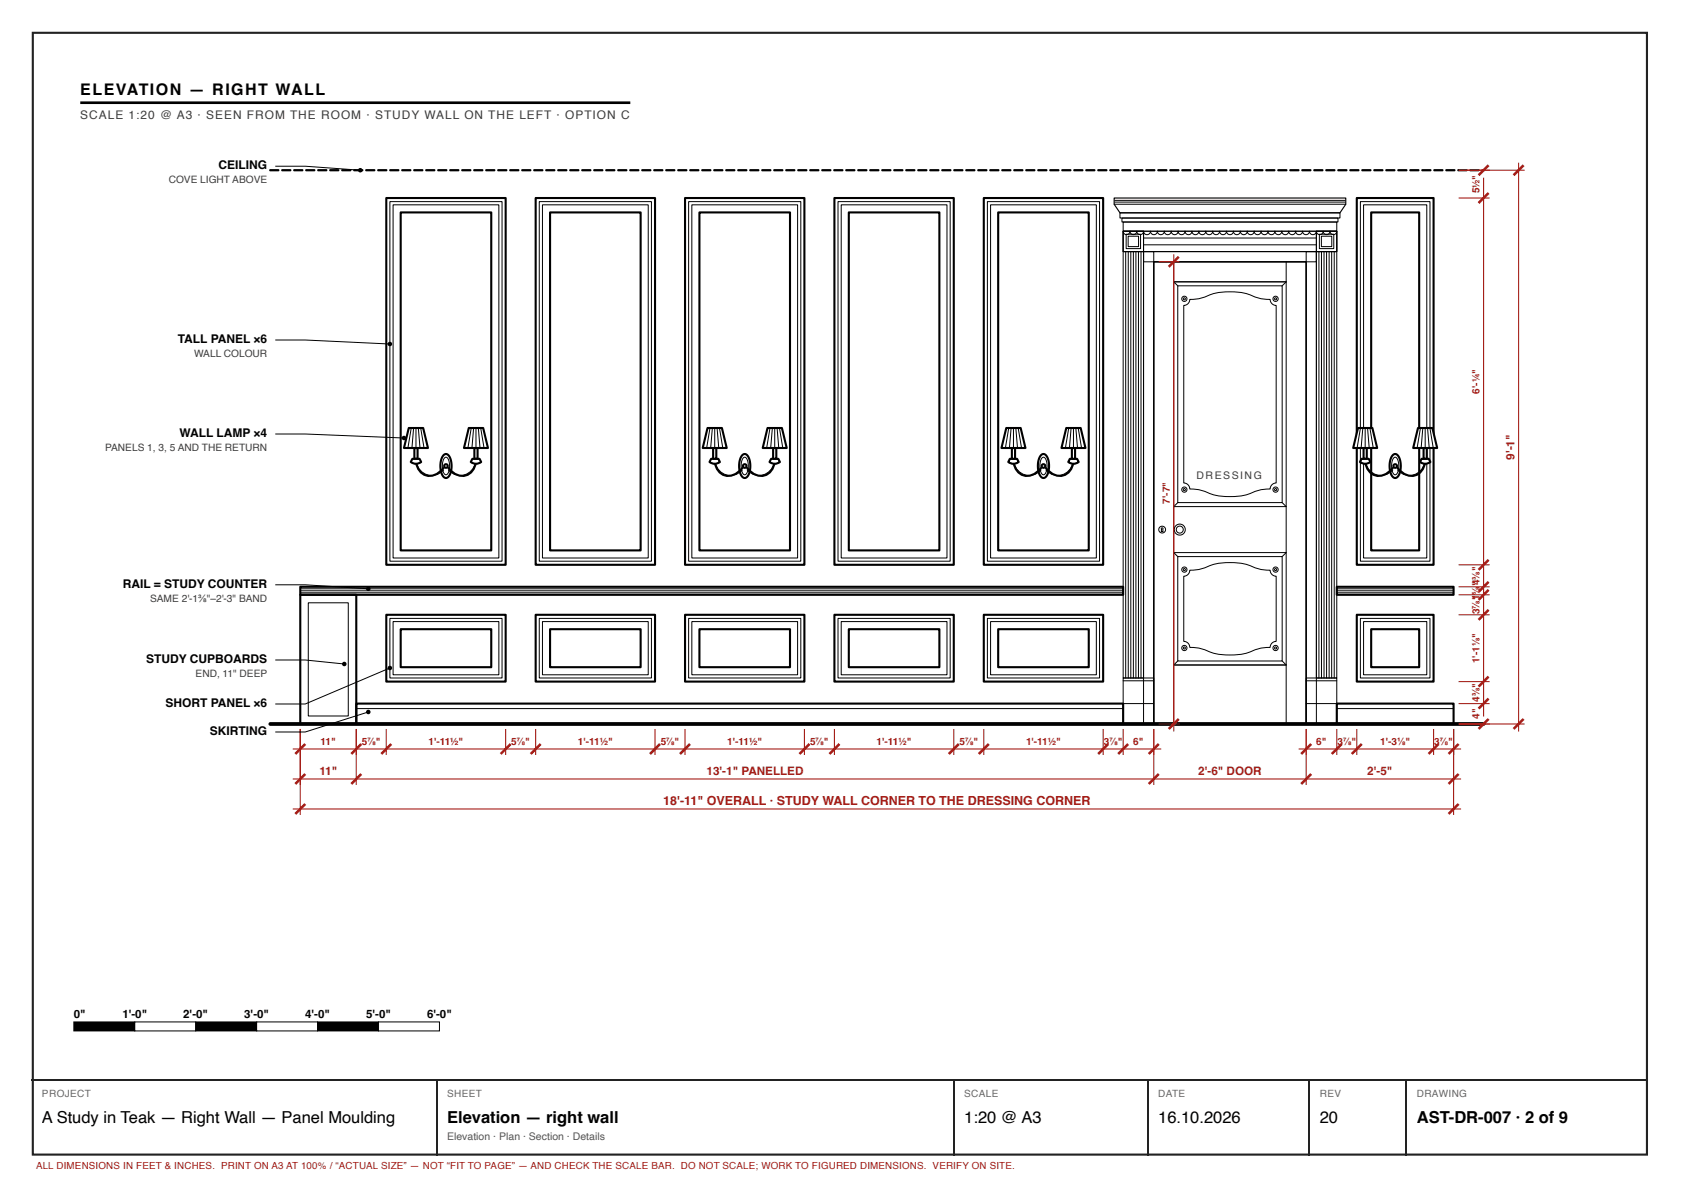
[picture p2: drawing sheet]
<svg xmlns="http://www.w3.org/2000/svg" width="420mm" height="297mm" viewBox="0 0 420 297" stroke-linecap="round" stroke-linejoin="round" font-family="sans-serif">
<path d="M8.2 8.2h403.5v280.5h-403.5z" fill="none" stroke="#222" stroke-width=".53"/>
<path d="M20.1 25.7h137.5" fill="none" stroke="#000" stroke-width=".66" stroke-linecap="butt"/>
<g fill="none" stroke="#000" stroke-width=".52">
<path d="M96.6 49.5h29.8v91.7h-29.8zM100.2 53.1h22.6v84.5h-22.6zM133.9 49.5h29.8v91.7h-29.8zM137.5 53.1h22.6v84.5h-22.6zM171.2 49.5h29.9v91.7h-29.9zM174.8 53.1h22.7v84.5h-22.7zM208.6 49.5h29.8v91.7h-29.8zM212.2 53.1h22.6v84.5h-22.6zM245.9 49.5h29.9v91.7h-29.9zM249.5 53.1h22.7v84.5h-22.7zM339.2 49.5h19.2v91.7h-19.2zM342.8 53.1h12v84.5h-12z"/>
<path d="M75.1 148.7h14v32.3h-14zM75.1 146.7h205.7v2h-205.7zM96.6 153.7h29.8v16.7h-29.8zM100.2 157.3h22.6v9.5h-22.6zM133.9 153.7h29.8v16.7h-29.8zM137.5 157.3h22.6v9.5h-22.6zM171.2 153.7h29.9v16.7h-29.9zM174.8 157.3h22.7v9.5h-22.7zM208.6 153.7h29.8v16.7h-29.8zM212.2 157.3h22.6v9.5h-22.6zM245.9 153.7h29.9v16.7h-29.9zM249.5 157.3h22.7v9.5h-22.7z"/>
<path d="M334.2 146.7h29.2v2h-29.2zM339.2 153.7h19.2v16.7h-19.2zM342.8 157.3h12v9.5h-12zM89.1 175.9h191.7v5.1h-191.7zM334.2 175.9h29.2v5.1h-29.2z"/>
</g>
<g fill="none" stroke="#000" stroke-width=".25">
<path d="M97.5 50.4h28v89.9h-28zM98.3 51.2h26.4v88.3h-26.4zM134.8 50.4h28v89.9h-28zM135.6 51.2h26.4v88.3h-26.4zM172.1 50.4h28.1v89.9h-28.1zM172.9 51.2h26.5v88.3h-26.5zM209.5 50.4h28v89.9h-28zM210.3 51.2h26.4v88.3h-26.4zM246.8 50.4h28.1v89.9h-28.1zM247.6 51.2h26.5v88.3h-26.5zM340.1 50.4h17.4v89.9h-17.4zM340.9 51.2h15.8v88.3h-15.8z"/>
<path d="M75.1 148.2h205.7M75.1 147.7h205.7M75.1 147.2h205.7M77.1 150.7h10v28.3h-10zM97.5 154.6h28v14.9h-28zM98.3 155.4h26.4v13.3h-26.4zM134.8 154.6h28v14.9h-28zM135.6 155.4h26.4v13.3h-26.4zM172.1 154.6h28.1v14.9h-28.1zM172.9 155.4h26.5v13.3h-26.5zM209.5 154.6h28v14.9h-28zM210.3 155.4h26.4v13.3h-26.4z"/>
<path d="M246.8 154.6h28.1v14.9h-28.1zM247.6 155.4h26.5v13.3h-26.5zM334.2 148.2h29.2M334.2 147.7h29.2M334.2 147.2h29.2M340.1 154.6h17.4v14.9h-17.4zM340.9 155.4h15.8v13.3h-15.8zM89.1 177.2h191.7M334.2 177.2h29.2"/>
</g>
<path d="M110.9 113.7a1.07 1.07 0 0 1 1.7 1 4.9 4.9 0 0 1-.7 4.7 1.41 1.41 0 0 1-1.7-1.6 4.9 4.9 0 0 1 .7-4.1z" fill="#fff"/>
<path d="M110.9 113.7a1.07 1.07 0 0 1 1.7 1 4.9 4.9 0 0 1-.7 4.7 1.41 1.41 0 0 1-1.7-1.6 4.9 4.9 0 0 1 .7-4.1z" fill="none" stroke="#000" stroke-width=".52"/>
<path d="M111.1 114.5l.3-.2a2 2 0 0 1 1 2.4 1.68 1.68 0 0 1-1 2 3.5 3.5 0 0 1-.3-4.2z" fill="none" stroke="#000" stroke-width=".25"/>
<circle cx="111.5" cy="116.5" r=".45" fill="#fff"/>
<g fill="none" stroke="#000" stroke-width=".52">
<path d="M104 115.5a3.5 3.5 0 0 0 2.2 3.3 3.5 3.5 0 0 0 3.9-1l.8-.8"/>
<circle cx="111.5" cy="116.5" r=".45"/>
</g>
<path d="M104.2 115.8a3.8 3.8 0 0 0 2.8 3 3.8 3.8 0 0 0 3.9-1.3" fill="none" stroke="#000" stroke-width=".25"/>
<path d="M103.1 114.7h1.8l.4 .8a2.1 2.1 0 0 1-2.6 0z" fill="#fff"/>
<path d="M103.1 114.7h1.8l.4 .8a2.1 2.1 0 0 1-2.6 0z" fill="none" stroke="#000" stroke-width=".52"/>
<path d="M103.6 112h.8v2.7h-.8z" fill="#fff"/>
<path d="M103.6 112h.8v2.7h-.8z" fill="none" stroke="#000" stroke-width=".52"/>
<path d="M102.2 107h3.6l1.2 5h-6z" fill="#fff"/>
<path d="M102.2 107h3.6l1.2 5h-6zM119 115.5a3.5 3.5 0 0 1-2.3 3.3 3.5 3.5 0 0 1-3.8-1l-.8-.8" fill="none" stroke="#000" stroke-width=".52"/>
<path d="M102.8 107.1l-.8 4.8M103.4 107.1l-.4 4.8M104 107.1v4.8M104.6 107.1l.4 4.8M105.2 107.1l.8 4.8M118.8 115.8a3.8 3.8 0 0 1-2.8 3 3.8 3.8 0 0 1-3.9-1.3" fill="none" stroke="#000" stroke-width=".25"/>
<path d="M118.1 114.7h1.8l.4 .8a2.1 2.1 0 0 1-2.6 0z" fill="#fff"/>
<path d="M118.1 114.7h1.8l.4 .8a2.1 2.1 0 0 1-2.6 0z" fill="none" stroke="#000" stroke-width=".52"/>
<path d="M118.6 112h.8v2.7h-.8z" fill="#fff"/>
<path d="M118.6 112h.8v2.7h-.8z" fill="none" stroke="#000" stroke-width=".52"/>
<path d="M117.2 107h3.6l1.2 5h-6z" fill="#fff"/>
<path d="M117.2 107h3.6l1.2 5h-6z" fill="none" stroke="#000" stroke-width=".52"/>
<path d="M117.8 107.1l-.8 4.8M118.4 107.1l-.4 4.8M119 107.1v4.8M119.6 107.1l.4 4.8M120.2 107.1l.8 4.8" fill="none" stroke="#000" stroke-width=".25"/>
<path d="M185.6 113.7a1.07 1.07 0 0 1 1.7 1 4.9 4.9 0 0 1-.7 4.7 1.41 1.41 0 0 1-1.7-1.6 4.9 4.9 0 0 1 .7-4.1z" fill="#fff"/>
<path d="M185.6 113.7a1.07 1.07 0 0 1 1.7 1 4.9 4.9 0 0 1-.7 4.7 1.41 1.41 0 0 1-1.7-1.6 4.9 4.9 0 0 1 .7-4.1z" fill="none" stroke="#000" stroke-width=".52"/>
<path d="M185.8 114.5l.3-.2a2 2 0 0 1 1 2.4 1.68 1.68 0 0 1-1 2 3.5 3.5 0 0 1-.3-4.2z" fill="none" stroke="#000" stroke-width=".25"/>
<circle cx="186.2" cy="116.5" r=".45" fill="#fff"/>
<g fill="none" stroke="#000" stroke-width=".52">
<path d="M178.7 115.5a3.5 3.5 0 0 0 2.2 3.3 3.5 3.5 0 0 0 3.9-1l.8-.8"/>
<circle cx="186.2" cy="116.5" r=".45"/>
</g>
<path d="M178.9 115.8a3.8 3.8 0 0 0 2.8 3 3.8 3.8 0 0 0 3.9-1.3" fill="none" stroke="#000" stroke-width=".25"/>
<path d="M177.8 114.7h1.8l.4 .8a2.1 2.1 0 0 1-2.6 0z" fill="#fff"/>
<path d="M177.8 114.7h1.8l.4 .8a2.1 2.1 0 0 1-2.6 0z" fill="none" stroke="#000" stroke-width=".52"/>
<path d="M178.3 112h.8v2.7h-.8z" fill="#fff"/>
<path d="M178.3 112h.8v2.7h-.8z" fill="none" stroke="#000" stroke-width=".52"/>
<path d="M176.9 107h3.6l1.2 5h-6z" fill="#fff"/>
<path d="M176.9 107h3.6l1.2 5h-6zM193.7 115.5a3.5 3.5 0 0 1-2.3 3.3 3.5 3.5 0 0 1-3.8-1l-.8-.8" fill="none" stroke="#000" stroke-width=".52"/>
<path d="M177.5 107.1l-.8 4.8M178.1 107.1l-.4 4.8M178.7 107.1v4.8M179.3 107.1l.4 4.8M179.9 107.1l.8 4.8M193.5 115.8a3.8 3.8 0 0 1-2.9 3 3.8 3.8 0 0 1-3.8-1.3" fill="none" stroke="#000" stroke-width=".25"/>
<path d="M192.8 114.7h1.8l.4 .8a2.1 2.1 0 0 1-2.6 0z" fill="#fff"/>
<path d="M192.8 114.7h1.8l.4 .8a2.1 2.1 0 0 1-2.6 0z" fill="none" stroke="#000" stroke-width=".52"/>
<path d="M193.3 112h.8v2.7h-.8z" fill="#fff"/>
<path d="M193.3 112h.8v2.7h-.8z" fill="none" stroke="#000" stroke-width=".52"/>
<path d="M191.9 107h3.6l1.2 5h-6z" fill="#fff"/>
<path d="M191.9 107h3.6l1.2 5h-6z" fill="none" stroke="#000" stroke-width=".52"/>
<path d="M192.5 107.1l-.8 4.8M193.1 107.1l-.4 4.8M193.7 107.1v4.8M194.3 107.1l.4 4.8M194.9 107.1l.8 4.8" fill="none" stroke="#000" stroke-width=".25"/>
<path d="M260.3 113.7a1.07 1.07 0 0 1 1.6 1 4.9 4.9 0 0 1-.7 4.7 1.41 1.41 0 0 1-1.6-1.6 4.9 4.9 0 0 1 .7-4.1z" fill="#fff"/>
<path d="M260.3 113.7a1.07 1.07 0 0 1 1.6 1 4.9 4.9 0 0 1-.7 4.7 1.41 1.41 0 0 1-1.6-1.6 4.9 4.9 0 0 1 .7-4.1z" fill="none" stroke="#000" stroke-width=".52"/>
<path d="M260.5 114.5l.2-.2a2 2 0 0 1 1 2.4 1.68 1.68 0 0 1-1 2 3.5 3.5 0 0 1-.2-4.2z" fill="none" stroke="#000" stroke-width=".25"/>
<circle cx="260.8" cy="116.5" r=".45" fill="#fff"/>
<g fill="none" stroke="#000" stroke-width=".52">
<path d="M253.3 115.5a3.5 3.5 0 0 0 2.3 3.3 3.5 3.5 0 0 0 3.8-1l.8-.8"/>
<circle cx="260.8" cy="116.5" r=".45"/>
</g>
<path d="M253.5 115.8a3.8 3.8 0 0 0 2.9 3 3.8 3.8 0 0 0 3.8-1.3" fill="none" stroke="#000" stroke-width=".25"/>
<path d="M252.4 114.7h1.8l.4 .8a2.1 2.1 0 0 1-2.6 0z" fill="#fff"/>
<path d="M252.4 114.7h1.8l.4 .8a2.1 2.1 0 0 1-2.6 0z" fill="none" stroke="#000" stroke-width=".52"/>
<path d="M252.9 112h.8v2.7h-.8z" fill="#fff"/>
<path d="M252.9 112h.8v2.7h-.8z" fill="none" stroke="#000" stroke-width=".52"/>
<path d="M251.5 107h3.6l1.2 5h-6z" fill="#fff"/>
<path d="M251.5 107h3.6l1.2 5h-6zM268.3 115.5a3.5 3.5 0 0 1-2.2 3.3 3.5 3.5 0 0 1-3.9-1l-.8-.8" fill="none" stroke="#000" stroke-width=".52"/>
<path d="M252.1 107.1l-.8 4.8M252.7 107.1l-.4 4.8M253.3 107.1v4.8M253.9 107.1l.4 4.8M254.5 107.1l.8 4.8M268.1 115.8a3.8 3.8 0 0 1-2.8 3 3.8 3.8 0 0 1-3.9-1.3" fill="none" stroke="#000" stroke-width=".25"/>
<path d="M267.4 114.7h1.8l.4 .8a2.1 2.1 0 0 1-2.6 0z" fill="#fff"/>
<path d="M267.4 114.7h1.8l.4 .8a2.1 2.1 0 0 1-2.6 0z" fill="none" stroke="#000" stroke-width=".52"/>
<path d="M267.9 112h.8v2.7h-.8z" fill="#fff"/>
<path d="M267.9 112h.8v2.7h-.8z" fill="none" stroke="#000" stroke-width=".52"/>
<path d="M266.5 107h3.6l1.2 5h-6z" fill="#fff"/>
<path d="M266.5 107h3.6l1.2 5h-6z" fill="none" stroke="#000" stroke-width=".52"/>
<path d="M267.1 107.1l-.8 4.8M267.7 107.1l-.4 4.8M268.3 107.1v4.8M268.9 107.1l.4 4.8M269.5 107.1l.8 4.8" fill="none" stroke="#000" stroke-width=".25"/>
<path d="M348.2 113.7a1.07 1.07 0 0 1 1.7 1 4.9 4.9 0 0 1-.7 4.7 1.41 1.41 0 0 1-1.7-1.6 4.9 4.9 0 0 1 .7-4.1z" fill="#fff"/>
<path d="M348.2 113.7a1.07 1.07 0 0 1 1.7 1 4.9 4.9 0 0 1-.7 4.7 1.41 1.41 0 0 1-1.7-1.6 4.9 4.9 0 0 1 .7-4.1z" fill="none" stroke="#000" stroke-width=".52"/>
<path d="M348.4 114.5l.3-.2a2 2 0 0 1 .9 2.4 1.68 1.68 0 0 1-.9 2 3.5 3.5 0 0 1-.3-4.2z" fill="none" stroke="#000" stroke-width=".25"/>
<circle cx="348.8" cy="116.5" r=".45" fill="#fff"/>
<g fill="none" stroke="#000" stroke-width=".52">
<path d="M341.3 115.5a3.5 3.5 0 0 0 2.2 3.3 3.5 3.5 0 0 0 3.9-1l.8-.8"/>
<circle cx="348.8" cy="116.5" r=".45"/>
</g>
<path d="M341.5 115.8a3.8 3.8 0 0 0 2.8 3 3.8 3.8 0 0 0 3.9-1.3" fill="none" stroke="#000" stroke-width=".25"/>
<path d="M340.4 114.7h1.8l.4 .8a2.1 2.1 0 0 1-2.6 0z" fill="#fff"/>
<path d="M340.4 114.7h1.8l.4 .8a2.1 2.1 0 0 1-2.6 0z" fill="none" stroke="#000" stroke-width=".52"/>
<path d="M340.9 112h.8v2.7h-.8z" fill="#fff"/>
<path d="M340.9 112h.8v2.7h-.8z" fill="none" stroke="#000" stroke-width=".52"/>
<path d="M339.5 107h3.6l1.2 5h-6z" fill="#fff"/>
<path d="M339.5 107h3.6l1.2 5h-6zM356.3 115.5a3.5 3.5 0 0 1-2.3 3.3 3.5 3.5 0 0 1-3.8-1l-.8-.8" fill="none" stroke="#000" stroke-width=".52"/>
<path d="M340.1 107.1l-.8 4.8M340.7 107.1l-.4 4.8M341.3 107.1v4.8M341.9 107.1l.4 4.8M342.5 107.1l.8 4.8M356.1 115.8a3.8 3.8 0 0 1-2.9 3 3.8 3.8 0 0 1-3.8-1.3" fill="none" stroke="#000" stroke-width=".25"/>
<path d="M355.4 114.7h1.8l.4 .8a2.1 2.1 0 0 1-2.6 0z" fill="#fff"/>
<path d="M355.4 114.7h1.8l.4 .8a2.1 2.1 0 0 1-2.6 0z" fill="none" stroke="#000" stroke-width=".52"/>
<path d="M355.9 112h.8v2.7h-.8z" fill="#fff"/>
<path d="M355.9 112h.8v2.7h-.8z" fill="none" stroke="#000" stroke-width=".52"/>
<path d="M354.5 107h3.6l1.2 5h-6z" fill="#fff"/>
<path d="M354.5 107h3.6l1.2 5h-6z" fill="none" stroke="#000" stroke-width=".52"/>
<g fill="none" stroke="#000" stroke-width=".25">
<path d="M68.8 41.6h7.5l13.8 1M278.5 51.1h57.9M278.7 50.1h57.6M278.7 50.5h57.6M280 53.2h55v1.3h-55zM280.5 54.5h54v1h-54zM280.8 57.8h5.1v111.7h-5.1zM280.8 57.8h53.4v5.1h-53.4zM280.8 57.8h5.1v5.1h-5.1zM280.8 55.5h53.4v2.3h-53.4zM280.8 57.8a.85 .85 0 0 0 .8 .9 .85 .85 0 0 0 .9-.9 .85 .85 0 0 0 .8 .9 .85 .85 0 0 0 .9-.9 .85 .85 0 0 0 .8 .9 .85 .85 0 0 0 .9-.9 .86 .86 0 0 0 .8 .9 .86 .86 0 0 0 .9-.9 .86 .86 0 0 0 .8 .9 .86 .86 0 0 0 .9-.9 .86 .86 0 0 0 .9 .9 .86 .86 0 0 0 .8-.9 .86 .86 0 0 0 .9 .9 .86 .86 0 0 0 .9-.9 .86 .86 0 0 0 .8 .9 .86 .86 0 0 0 .9-.9 .86 .86 0 0 0 .9 .9 .86 .86 0 0 0 .8-.9 .86 .86 0 0 0 .9 .9 .86 .86 0 0 0 .9-.9 .86 .86 0 0 0 .8 .9 .86 .86 0 0 0 .9-.9 .86 .86 0 0 0 .8 .9 .86 .86 0 0 0 .9-.9 .86 .86 0 0 0 .9 .9 .86 .86 0 0 0 .8-.9 .86 .86 0 0 0 .9 .9 .86 .86 0 0 0 .9-.9 .86 .86 0 0 0 .8 .9 .86 .86 0 0 0 .9-.9 .86 .86 0 0 0 .9 .9 .86 .86 0 0 0 .8-.9 .86 .86 0 0 0 .9 .9 .86 .86 0 0 0 .8-.9 .86 .86 0 0 0 .9 .9 .86 .86 0 0 0 .9-.9 .86 .86 0 0 0 .8 .9 .86 .86 0 0 0 .9-.9 .86 .86 0 0 0 .9 .9 .86 .86 0 0 0 .8-.9 .86 .86 0 0 0 .9 .9 .86 .86 0 0 0 .9-.9 .86 .86 0 0 0 .8 .9 .86 .86 0 0 0 .9-.9 .86 .86 0 0 0 .9 .9 .86 .86 0 0 0 .8-.9 .86 .86 0 0 0 .9 .9 .86 .86 0 0 0 .8-.9 .86 .86 0 0 0 .9 .9 .86 .86 0 0 0 .9-.9 .86 .86 0 0 0 .8 .9 .86 .86 0 0 0 .9-.9 .86 .86 0 0 0 .9 .9 .86 .86 0 0 0 .8-.9 .86 .86 0 0 0 .9 .9 .86 .86 0 0 0 .9-.9 .85 .85 0 0 0 .8 .9 .85 .85 0 0 0 .9-.9 .85 .85 0 0 0 .8 .9 .85 .85 0 0 0 .9-.9 .85 .85 0 0 0 .8 .9 .85 .85 0 0 0 .9-.9M281.5 58.6h3.6v3.6h-3.6z"/>
<path d="M282 59.1h2.6v2.6h-2.6zM285.9 59.5h43.2M329.1 57.8h5.1v111.7h-5.1zM329.1 57.8h5.1v5.1h-5.1zM329.8 58.6h3.6v3.6h-3.6zM330.3 59.1h2.6v2.6h-2.6zM280.8 62.9h5.1M281.4 62.9v106.6M282 62.9v106.6M282.7 62.9v106.6M283.3 62.9v106.6M283.9 62.9v106.6"/>
<path d="M284.6 62.9v106.6M285.2 62.9v106.6M285.9 62.9h2.5v118.1h-2.5zM285.9 62.9h43.2v2.6h-43.2zM285.9 61.2h43.2M288.4 65.5h38.1v115.5h-38.1zM293.4 70.5h28.1v56.2h-28.1zM293.4 70.5h28.1M293.4 65.5v5M293.4 70.5l1 1M294.4 71.5h26.1v54.2h-26.1zM295.9 76.4a1.5 1.5 0 0 0 1.5-1.5 13 13 0 0 0 5.8-1.5 16.6 16.6 0 0 1 11.5 1.2l2.8 .3a1.5 1.5 0 0 0 1.5 1.5v44.4a1.5 1.5 0 0 0-1.5 1.5 13 13 0 0 0-5.8 1.4 16.6 16.6 0 0 1-11.5-1.1l-2.8-.3a1.5 1.5 0 0 0-1.5-1.5z"/>
<path d="M321.5 65.5v5M321.5 70.5l-1 1M326.5 62.9h2.6v118.1h-2.6zM329.1 62.9h5.1M329.7 62.9v106.6M330.3 62.9v106.6M331 62.9v106.6M331.6 62.9v106.6M332.2 62.9v106.6M332.9 62.9v106.6M333.5 62.9v106.6M68.8 85h7.5l21.2 1"/>
<path d="M68.8 108.5h7.5l24.7 1M355.1 107.1l-.8 4.8M355.7 107.1l-.4 4.8M356.3 107.1v4.8M356.9 107.1l.4 4.8M357.5 107.1l.8 4.8M290.3 132a.22 .22 0 0 1 .4 0 .22 .22 0 0 1 0 .4v.5h-.4zM293.4 138.2h28.1v28.1h-28.1zM294.4 139.2h26.1v26.1h-26.1zM294.4 125.7l-1 1v11.5l1 1M320.5 125.7l1 1v11.5l-1 1M68.8 146.2h7.5l15.8 1"/>
<path d="M295.9 144.1a1.5 1.5 0 0 0 1.5-1.5 13 13 0 0 0 5.8-1.5 16.6 16.6 0 0 1 11.5 1.2l2.8 .3a1.5 1.5 0 0 0 1.5 1.5v16.3a1.5 1.5 0 0 0-1.5 1.5 13 13 0 0 0-5.8 1.4 16.6 16.6 0 0 1-11.5-1.1l-2.8-.3a1.5 1.5 0 0 0-1.5-1.5zM68.8 165h7.5l9.8 1M92.1 178l-15.8 5h-7.5M97.5 167l-21.2 9h-7.5M280.8 169.5h7.6v11.5h-7.6zM280.8 170.2h7.6M280.8 175.9h7.6M293.4 166.3h28.1M293.4 166.3v14.7M294.4 165.3l-1 1M320.5 165.3l1 1M321.5 166.3v14.7"/>
<path d="M326.5 169.5h7.7v11.5h-7.7zM326.5 170.2h7.7M326.5 175.9h7.7M18.5 255.5h15.2v2.2h-15.2z"/>
<circle cx="296.1" cy="74.7" r=".26"/>
<circle cx="296.1" cy="74.7" r=".65"/>
<circle cx="318.9" cy="74.7" r=".26"/>
<circle cx="318.9" cy="74.7" r=".65"/>
<circle cx="290.5" cy="132.4" r=".85"/>
<circle cx="294.9" cy="132.4" r="1.38"/>
<circle cx="294.9" cy="132.4" r=".88"/>
<circle cx="296.1" cy="122.4" r=".26"/>
<circle cx="296.1" cy="122.4" r=".65"/>
<circle cx="318.9" cy="122.4" r=".26"/>
<circle cx="318.9" cy="122.4" r=".65"/>
<circle cx="296.1" cy="142.4" r=".26"/>
<circle cx="296.1" cy="142.4" r=".65"/>
<circle cx="318.9" cy="142.4" r=".26"/>
<circle cx="318.9" cy="142.4" r=".65"/>
<circle cx="296.1" cy="162" r=".26"/>
<circle cx="296.1" cy="162" r=".65"/>
<circle cx="318.9" cy="162" r=".26"/>
<circle cx="318.9" cy="162" r=".65"/>
</g>
<path d="M278.5 49.5h57.9v1.6l-1.4 2.1h-55l-1.5-2.1zM288.4 65.5h38.1v115.5h-38.1z" fill="none" stroke="#000" stroke-width=".28"/>
<path d="M67.6 181h303.3" fill="none" stroke="#000" stroke-width=".94"/>
<g fill="#000">
<path d="M18.5 255.5h15.2v2.2h-15.2z"/>
<path d="M67.4 42.4l2.2-.1a.28 .28 0 0 1 .2 .3 .28 .28 0 0 1-.2 .2h-2.1zM70.4 42.4l2.2-.1a.28 .28 0 0 1 .2 .3 .28 .28 0 0 1-.2 .2h-2.1zM73.4 42.4l2.2-.1a.28 .28 0 0 1 .2 .3 .28 .28 0 0 1-.2 .2h-2.1zM76.4 42.4l2.2-.1a.28 .28 0 0 1 .2 .3 .28 .28 0 0 1-.2 .2h-2.1zM79.4 42.4l2.2-.1a.28 .28 0 0 1 .2 .3 .28 .28 0 0 1-.2 .2h-2.1zM82.4 42.4l2.2-.1a.28 .28 0 0 1 .2 .3 .28 .28 0 0 1-.2 .2h-2.1zM85.4 42.4l2.2-.1a.28 .28 0 0 1 .2 .3 .28 .28 0 0 1-.2 .2h-2.1zM88.4 42.4l2.2-.1a.28 .28 0 0 1 .2 .3 .28 .28 0 0 1-.2 .2h-2.1zM91.4 42.4l2.2-.1a.28 .28 0 0 1 .2 .3 .28 .28 0 0 1-.2 .2h-2.1zM94.4 42.4l2.2-.1a.28 .28 0 0 1 .2 .3 .28 .28 0 0 1-.2 .2h-2.1zM97.4 42.4l2.2-.1a.28 .28 0 0 1 .2 .3 .28 .28 0 0 1-.2 .2h-2.1zM100.4 42.4l2.2-.1a.28 .28 0 0 1 .2 .3 .28 .28 0 0 1-.2 .2h-2.1zM103.4 42.4l2.2-.1a.28 .28 0 0 1 .2 .3 .28 .28 0 0 1-.2 .2h-2.1zM106.4 42.4l2.2-.1a.28 .28 0 0 1 .2 .3 .28 .28 0 0 1-.2 .2h-2.1zM109.4 42.4l2.2-.1a.28 .28 0 0 1 .2 .3 .28 .28 0 0 1-.2 .2h-2.1zM112.4 42.4l2.2-.1a.28 .28 0 0 1 .2 .3 .28 .28 0 0 1-.2 .2h-2.1zM115.4 42.4l2.2-.1a.28 .28 0 0 1 .2 .3 .28 .28 0 0 1-.2 .2h-2.1zM118.4 42.4l2.2-.1a.28 .28 0 0 1 .2 .3 .28 .28 0 0 1-.2 .2h-2.1zM121.4 42.4l2.2-.1a.28 .28 0 0 1 .2 .3 .28 .28 0 0 1-.2 .2h-2.1zM124.4 42.4l2.2-.1a.28 .28 0 0 1 .2 .3 .28 .28 0 0 1-.2 .2h-2.1zM127.4 42.4l2.2-.1a.28 .28 0 0 1 .2 .3 .28 .28 0 0 1-.2 .2h-2.1zM130.4 42.4l2.2-.1a.28 .28 0 0 1 .2 .3 .28 .28 0 0 1-.2 .2h-2.1zM133.4 42.4l2.2-.1a.28 .28 0 0 1 .2 .3 .28 .28 0 0 1-.2 .2h-2.1zM136.4 42.4l2.2-.1a.28 .28 0 0 1 .2 .3 .28 .28 0 0 1-.2 .2h-2.1zM139.4 42.4l2.2-.1a.28 .28 0 0 1 .2 .3 .28 .28 0 0 1-.2 .2h-2.1zM142.4 42.4l2.2-.1a.28 .28 0 0 1 .2 .3 .28 .28 0 0 1-.2 .2h-2.1zM145.4 42.4l2.2-.1a.28 .28 0 0 1 .2 .3 .28 .28 0 0 1-.2 .2h-2.1zM148.4 42.4l2.2-.1a.28 .28 0 0 1 .2 .3 .28 .28 0 0 1-.2 .2h-2.1zM151.4 42.4l2.2-.1a.28 .28 0 0 1 .2 .3 .28 .28 0 0 1-.2 .2h-2.1zM154.4 42.4l2.2-.1a.28 .28 0 0 1 .2 .3 .28 .28 0 0 1-.2 .2h-2.1zM157.4 42.4l2.2-.1a.28 .28 0 0 1 .2 .3 .28 .28 0 0 1-.2 .2h-2.1zM160.4 42.4l2.2-.1a.28 .28 0 0 1 .2 .3 .28 .28 0 0 1-.2 .2h-2.1zM163.4 42.4l2.2-.1a.28 .28 0 0 1 .2 .3 .28 .28 0 0 1-.2 .2h-2.1zM166.4 42.4l2.2-.1a.28 .28 0 0 1 .2 .3 .28 .28 0 0 1-.2 .2h-2.1zM169.4 42.4l2.2-.1a.28 .28 0 0 1 .2 .3 .28 .28 0 0 1-.2 .2h-2.1zM172.4 42.4l2.2-.1a.28 .28 0 0 1 .2 .3 .28 .28 0 0 1-.2 .2h-2.1zM175.4 42.4l2.2-.1a.28 .28 0 0 1 .2 .3 .28 .28 0 0 1-.2 .2h-2.1zM178.4 42.4l2.2-.1a.28 .28 0 0 1 .2 .3 .28 .28 0 0 1-.2 .2h-2.1zM181.4 42.4l2.2-.1a.28 .28 0 0 1 .2 .3 .28 .28 0 0 1-.2 .2h-2.1zM184.4 42.4l2.2-.1a.28 .28 0 0 1 .2 .3 .28 .28 0 0 1-.2 .2h-2.1zM187.4 42.4l2.2-.1a.28 .28 0 0 1 .2 .3 .28 .28 0 0 1-.2 .2h-2.1zM190.4 42.4l2.2-.1a.28 .28 0 0 1 .2 .3 .28 .28 0 0 1-.2 .2h-2.1zM193.4 42.4l2.2-.1a.28 .28 0 0 1 .2 .3 .28 .28 0 0 1-.2 .2h-2.1zM196.4 42.4l2.2-.1a.28 .28 0 0 1 .2 .3 .28 .28 0 0 1-.2 .2h-2.1zM199.4 42.4l2.2-.1a.28 .28 0 0 1 .2 .3 .28 .28 0 0 1-.2 .2h-2.1zM202.4 42.4l2.2-.1a.28 .28 0 0 1 .2 .3 .28 .28 0 0 1-.2 .2h-2.1zM205.4 42.4l2.2-.1a.28 .28 0 0 1 .2 .3 .28 .28 0 0 1-.2 .2h-2.1zM208.4 42.4l2.2-.1a.28 .28 0 0 1 .2 .3 .28 .28 0 0 1-.2 .2h-2.2zM211.4 42.4l2.2-.1a.28 .28 0 0 1 .2 .3 .28 .28 0 0 1-.2 .2h-2.2zM214.4 42.4l2.2-.1a.28 .28 0 0 1 .2 .3 .28 .28 0 0 1-.2 .2h-2.2zM217.4 42.4l2.2-.1a.28 .28 0 0 1 .2 .3 .28 .28 0 0 1-.2 .2h-2.2zM220.4 42.4l2.2-.1a.28 .28 0 0 1 .2 .3 .28 .28 0 0 1-.2 .2h-2.2zM223.4 42.4l2.2-.1a.28 .28 0 0 1 .2 .3 .28 .28 0 0 1-.2 .2h-2.2zM226.4 42.4l2.2-.1a.28 .28 0 0 1 .2 .3 .28 .28 0 0 1-.2 .2h-2.2zM229.4 42.4l2.2-.1a.28 .28 0 0 1 .2 .3 .28 .28 0 0 1-.2 .2h-2.2zM232.4 42.4l2.2-.1a.28 .28 0 0 1 .2 .3 .28 .28 0 0 1-.2 .2h-2.2zM235.4 42.4l2.2-.1a.28 .28 0 0 1 .2 .3 .28 .28 0 0 1-.2 .2h-2.2zM238.4 42.4l2.2-.1a.28 .28 0 0 1 .2 .3 .28 .28 0 0 1-.2 .2h-2.2zM241.4 42.4l2.2-.1a.28 .28 0 0 1 .2 .3 .28 .28 0 0 1-.2 .2h-2.2zM244.4 42.4l2.2-.1a.28 .28 0 0 1 .2 .3 .28 .28 0 0 1-.2 .2h-2.2zM247.4 42.4l2.2-.1a.28 .28 0 0 1 .2 .3 .28 .28 0 0 1-.2 .2h-2.2zM250.4 42.4l2.2-.1a.28 .28 0 0 1 .2 .3 .28 .28 0 0 1-.2 .2h-2.2zM253.4 42.4l2.2-.1a.28 .28 0 0 1 .2 .3 .28 .28 0 0 1-.2 .2h-2.2zM256.4 42.4l2.2-.1a.28 .28 0 0 1 .2 .3 .28 .28 0 0 1-.2 .2h-2.2zM259.4 42.4l2.2-.1a.28 .28 0 0 1 .2 .3 .28 .28 0 0 1-.2 .2h-2.2zM262.4 42.4l2.2-.1a.28 .28 0 0 1 .2 .3 .28 .28 0 0 1-.2 .2h-2.2zM265.4 42.4l2.2-.1a.28 .28 0 0 1 .2 .3 .28 .28 0 0 1-.2 .2h-2.2zM268.4 42.4l2.2-.1a.28 .28 0 0 1 .2 .3 .28 .28 0 0 1-.2 .2h-2.2zM271.4 42.4l2.2-.1a.28 .28 0 0 1 .2 .3 .28 .28 0 0 1-.2 .2h-2.2zM274.4 42.4l2.2-.1a.28 .28 0 0 1 .2 .3 .28 .28 0 0 1-.2 .2h-2.2zM277.4 42.4l2.2-.1a.28 .28 0 0 1 .2 .3 .28 .28 0 0 1-.2 .2h-2.2zM280.4 42.4l2.2-.1a.28 .28 0 0 1 .2 .3 .28 .28 0 0 1-.2 .2h-2.2zM283.4 42.4l2.2-.1a.28 .28 0 0 1 .2 .3 .28 .28 0 0 1-.2 .2h-2.2zM286.4 42.4l2.2-.1a.28 .28 0 0 1 .2 .3 .28 .28 0 0 1-.2 .2h-2.2zM289.4 42.4l2.2-.1a.28 .28 0 0 1 .2 .3 .28 .28 0 0 1-.2 .2h-2.2zM292.4 42.4l2.2-.1a.28 .28 0 0 1 .2 .3 .28 .28 0 0 1-.2 .2h-2.2zM295.4 42.4l2.2-.1a.28 .28 0 0 1 .2 .3 .28 .28 0 0 1-.2 .2h-2.2zM298.4 42.4l2.2-.1a.28 .28 0 0 1 .2 .3 .28 .28 0 0 1-.2 .2h-2.2zM301.4 42.4l2.2-.1a.28 .28 0 0 1 .2 .3 .28 .28 0 0 1-.2 .2h-2.2zM304.4 42.4l2.2-.1a.28 .28 0 0 1 .2 .3 .28 .28 0 0 1-.2 .2h-2.2zM307.4 42.4l2.2-.1a.28 .28 0 0 1 .2 .3 .28 .28 0 0 1-.2 .2h-2.2zM310.4 42.4l2.2-.1a.28 .28 0 0 1 .2 .3 .28 .28 0 0 1-.2 .2h-2.2zM313.4 42.4l2.2-.1a.28 .28 0 0 1 .2 .3 .28 .28 0 0 1-.2 .2h-2.2zM316.4 42.4l2.2-.1a.28 .28 0 0 1 .2 .3 .28 .28 0 0 1-.2 .2h-2.2zM319.4 42.4l2.2-.1a.28 .28 0 0 1 .2 .3 .28 .28 0 0 1-.2 .2h-2.2zM322.4 42.4l2.2-.1a.28 .28 0 0 1 .2 .3 .28 .28 0 0 1-.2 .2h-2.2zM325.4 42.4l2.2-.1a.28 .28 0 0 1 .2 .3 .28 .28 0 0 1-.2 .2h-2.2zM328.4 42.4l2.2-.1a.28 .28 0 0 1 .2 .3 .28 .28 0 0 1-.2 .2h-2.2zM331.4 42.4l2.2-.1a.28 .28 0 0 1 .2 .3 .28 .28 0 0 1-.2 .2h-2.2zM334.4 42.4l2.2-.1a.28 .28 0 0 1 .2 .3 .28 .28 0 0 1-.2 .2h-2.2zM337.4 42.4l2.2-.1a.28 .28 0 0 1 .2 .3 .28 .28 0 0 1-.2 .2h-2.2zM340.4 42.4l2.2-.1a.28 .28 0 0 1 .2 .3 .28 .28 0 0 1-.2 .2h-2.2zM343.4 42.4l2.2-.1a.28 .28 0 0 1 .2 .3 .28 .28 0 0 1-.2 .2h-2.2zM346.4 42.4l2.2-.1a.28 .28 0 0 1 .2 .3 .28 .28 0 0 1-.2 .2h-2.2zM349.4 42.4l2.2-.1a.28 .28 0 0 1 .2 .3 .28 .28 0 0 1-.2 .2h-2.2zM352.4 42.4l2.2-.1a.28 .28 0 0 1 .2 .3 .28 .28 0 0 1-.2 .2h-2.2zM355.4 42.4l2.2-.1a.28 .28 0 0 1 .2 .3 .28 .28 0 0 1-.2 .2h-2.2zM358.4 42.4l2.2-.1a.28 .28 0 0 1 .2 .3 .28 .28 0 0 1-.2 .2h-2.2zM361.4 42.4l2.2-.1a.28 .28 0 0 1 .2 .3 .28 .28 0 0 1-.2 .2h-2.2zM364.4 42.4l2.2-.1a.28 .28 0 0 1 .2 .3 .28 .28 0 0 1-.2 .2h-2.2zM367.4 42.4l2.2-.1a.28 .28 0 0 1 .2 .3 .28 .28 0 0 1-.2 .2h-2.2zM370.4 42.4l.5-.1a.28 .28 0 0 1 .2 .3 .28 .28 0 0 1-.2 .2h-.5z"/>
<circle cx="90.1" cy="42.6" r=".56"/>
<circle cx="97.5" cy="86" r=".56"/>
<circle cx="101" cy="109.5" r=".56"/>
<circle cx="92.1" cy="147.2" r=".56"/>
<circle cx="86.1" cy="166" r=".56"/>
<circle cx="92.1" cy="178" r=".56"/>
<circle cx="97.5" cy="167" r=".56"/>
</g>
<g fill="none" stroke="#a51d17" stroke-width=".28">
<path d="M364.6 49.5h7.8M364.6 42.6h16.5M370.9 44.4v134.7M379.6 40.7v142.2M289.7 65.5h5.2M293.4 63.6v119.3M364.6 153.7h7.8M364.6 148.7h7.8M364.6 146.7h7.8M364.6 141.2h7.8M364.6 175.9h7.8M364.6 170.4h7.8"/>
<path d="M73.2 187.3h217.1M73.2 194.8h292M75.1 182.3v21.5M89.1 182.3v14M96.6 182.3v6.5M126.4 182.3v6.5M133.9 182.3v6.5M163.7 182.3v6.5M171.2 182.3v6.5M201.1 182.3v6.5M208.6 182.3v6.5M238.4 182.3v6.5"/>
<path d="M245.9 182.3v6.5M275.8 182.3v6.5M280.8 182.3v6.5M288.4 182.3v14M289.7 181h5.2M324.6 187.3h40.6M326.5 182.3v14M334.2 182.3v6.5M339.2 182.3v6.5M358.4 182.3v6.5M363.4 182.3v21.5M364.6 181h16.5"/>
<path d="M73.2 202.3h292"/>
</g>
<g fill="none" stroke="#a51d17" stroke-width=".64" stroke-linecap="butt">
<path d="M372.1 48.3l-2.5 2.5M372.1 41.3l-2.5 2.5M380.9 41.3l-2.5 2.5M294.7 64.2l-2.5 2.5M372.1 140l-2.5 2.5M372.1 152.5l-2.5 2.5M372.1 147.5l-2.5 2.5M372.1 145.5l-2.5 2.5M294.7 179.8l-2.5 2.5M372.1 179.8l-2.5 2.5M372.1 174.7l-2.5 2.5M372.1 169.2l-2.5 2.5"/>
<path d="M380.9 179.8l-2.5 2.5M76.3 186l-2.5 2.5M76.3 193.5l-2.5 2.5M90.3 186l-2.5 2.5M90.3 193.5l-2.5 2.5M97.8 186l-2.5 2.5M127.6 186l-2.5 2.5M135.1 186l-2.5 2.5M165 186l-2.5 2.5M172.5 186l-2.5 2.5M202.3 186l-2.5 2.5M209.8 186l-2.5 2.5"/>
<path d="M239.7 186l-2.5 2.5M247.2 186l-2.5 2.5M277 186l-2.5 2.5M282 186l-2.5 2.5M289.7 186l-2.5 2.5M289.7 193.5l-2.5 2.5M327.8 186l-2.5 2.5M327.8 193.5l-2.5 2.5M335.4 186l-2.5 2.5M340.4 186l-2.5 2.5M359.6 186l-2.5 2.5M364.6 186l-2.5 2.5"/>
<path d="M364.6 193.5l-2.5 2.5M76.3 201l-2.5 2.5M364.6 201l-2.5 2.5"/>
</g>
<path d="M33.7 255.5h15.2v2.2h-15.2z" fill="#fff"/>
<path d="M33.7 255.5h15.2v2.2h-15.2zM48.9 255.5h15.3v2.2h-15.3z" fill="none" stroke="#000" stroke-width=".25"/>
<path d="M48.9 255.5h15.3v2.2h-15.3z" fill="#000"/>
<path d="M64.2 255.5h15.2v2.2h-15.2z" fill="#fff"/>
<path d="M64.2 255.5h15.2v2.2h-15.2zM79.4 255.5h15.2v2.2h-15.2z" fill="none" stroke="#000" stroke-width=".25"/>
<path d="M79.4 255.5h15.2v2.2h-15.2z" fill="#000"/>
<path d="M94.6 255.5h15.3v2.2h-15.3z" fill="#fff"/>
<path d="M94.6 255.5h15.3v2.2h-15.3z" fill="none" stroke="#000" stroke-width=".25"/>
<path d="M7.9 270h404.1M109.1 270.1v18.8M238.5 270.1v18.8M286.9 270.1v18.8M327.2 270.1v18.8M351.5 270.1v18.8" fill="none" stroke="#222" stroke-width=".26"/>
<g font-size="4.1">
<text x="10.5" y="280.7">A Study in Teak — Right Wall — Panel Moulding</text>
<text x="111.8" y="280.7">Elevation — right wall</text>
<text x="241" y="280.7">1:20 @ A3</text>
<text x="289.5" y="280.7">16.10.2026</text>
<text x="329.9" y="280.7">20</text>
<text x="354.1" y="280.7">AST-DR-007 · 2 of 9</text>
</g>
<text font-size="4" x="20.1" y="23.8">ELEVATION — RIGHT WALL</text>
<text font-size="3.1" fill="#a51d17" x="165.8" y="201.3">18'-11&quot; OVERALL · STUDY WALL CORNER TO THE DRESSING CORNER</text>
<text font-size="3" fill="#3d3d3d" x="20.1" y="29.8">SCALE 1:20 @ A3 · SEEN FROM THE ROOM · STUDY WALL ON THE LEFT · OPTION C</text>
<g font-size="3">
<text x="54.7" y="42.3">CEILING</text>
<text x="44.5" y="85.8">TALL PANEL ×6</text>
<text x="44.8" y="109.3">WALL LAMP ×4</text>
<text x="30.7" y="147">RAIL = STUDY COUNTER</text>
<text x="36.5" y="165.8">STUDY CUPBOARDS</text>
<text x="41.3" y="176.8">SHORT PANEL ×6</text>
<text x="52.5" y="183.8">SKIRTING</text>
</g>
<g font-size="2.9" fill="#a51d17">
<text x="378.6" y="114.9" transform="rotate(-90 378.6 114.9)">9'-1&quot;</text>
<text x="79.8" y="193.8">11&quot;</text>
<text x="176.6" y="193.8">13'-1&quot; PANELLED</text>
<text x="299.5" y="193.8">2'-6&quot; DOOR</text>
<text x="341.8" y="193.8">2'-5&quot;</text>
</g>
<g font-size="2.9">
<text x="18.5" y="254.5">0&quot;</text>
<text x="30.6" y="254.5">1'-0&quot;</text>
<text x="45.8" y="254.5">2'-0&quot;</text>
<text x="61" y="254.5">3'-0&quot;</text>
<text x="76.3" y="254.5">4'-0&quot;</text>
<text x="91.5" y="254.5">5'-0&quot;</text>
<text x="106.7" y="254.5">6'-0&quot;</text>
</g>
<text font-size="2.6" fill="#3d3d3d" x="299.1" y="119.8">DRESSING</text>
<text font-size="2.6" fill="#555" x="111.8" y="285">Elevation · Plan · Section · Details</text>
<g font-size="2.5" fill="#3d3d3d">
<text x="42.2" y="45.8">COVE LIGHT ABOVE</text>
<text x="48.5" y="89.3">WALL COLOUR</text>
<text x="26.3" y="112.8">PANELS 1, 3, 5 AND THE RETURN</text>
<text x="37.5" y="150.5">SAME 2'-1⅜&quot;–2'-3&quot; BAND</text>
<text x="48.9" y="169.3">END, 11&quot; DEEP</text>
</g>
<g font-size="2.5" fill="#a51d17">
<text x="369.9" y="48.4" transform="rotate(-90 369.9 48.4)">5½&quot;</text>
<text x="369.9" y="98.4" transform="rotate(-90 369.9 98.4)">6'-¼&quot;</text>
<text x="292.4" y="125.9" transform="rotate(-90 292.4 125.9)">7'-7&quot;</text>
<text x="369.9" y="148.6" transform="rotate(-90 369.9 148.6)">⅝</text>
<text x="369.9" y="146.6" transform="rotate(-90 369.9 146.6)">&quot;4⅜&quot;</text>
<text x="369.8" y="153.5" transform="rotate(-90 369.8 153.5)">3⅞&quot;</text>
<text x="369.9" y="150" transform="rotate(-90 369.9 150)">1</text>
<text x="369.9" y="165.8" transform="rotate(-90 369.9 165.8)">1'-1⅛&quot;</text>
<text x="369.9" y="175.5" transform="rotate(-90 369.9 175.5)">4⅜&quot;</text>
<text x="369.9" y="179.7" transform="rotate(-90 369.9 179.7)">4&quot;</text>
<text x="80.1" y="186.3">11&quot;</text>
<text x="90.5" y="186.3">5⅞&quot;</text>
<text x="107.1" y="186.3">1'-11½&quot;</text>
<text x="127.8" y="186.3">5⅞&quot;</text>
<text x="144.4" y="186.3">1'-11½&quot;</text>
<text x="165.2" y="186.3">5⅞&quot;</text>
<text x="181.8" y="186.3">1'-11½&quot;</text>
<text x="202.5" y="186.3">5⅞&quot;</text>
<text x="219.1" y="186.3">1'-11½&quot;</text>
<text x="239.8" y="186.3">5⅞&quot;</text>
<text x="256.5" y="186.3">1'-11½&quot;</text>
<text x="275.9" y="186.3">3⅞&quot;</text>
<text x="283.3" y="186.3">6&quot;</text>
<text x="329" y="186.3">6&quot;</text>
<text x="334.3" y="186.3">3⅞&quot;</text>
<text x="345" y="186.3">1'-3⅛&quot;</text>
<text x="358.5" y="186.3">3⅞&quot;</text>
</g>
<g font-size="2.5" fill="#666">
<text x="10.5" y="274.4">PROJECT</text>
<text x="111.8" y="274.4">SHEET</text>
<text x="241" y="274.4">SCALE</text>
<text x="289.5" y="274.4">DATE</text>
<text x="329.9" y="274.4">REV</text>
<text x="354.1" y="274.4">DRAWING</text>
</g>
<text font-size="2.4" fill="#a51d17" x="9" y="292.4">ALL DIMENSIONS IN FEET &amp; INCHES. PRINT ON A3 AT 100% / “ACTUAL SIZE” — NOT “FIT TO PAGE” — AND CHECK THE SCALE BAR. DO NOT SCALE; WORK TO FIGURED DIMENSIONS. VERIFY ON SITE.</text>
</svg>
